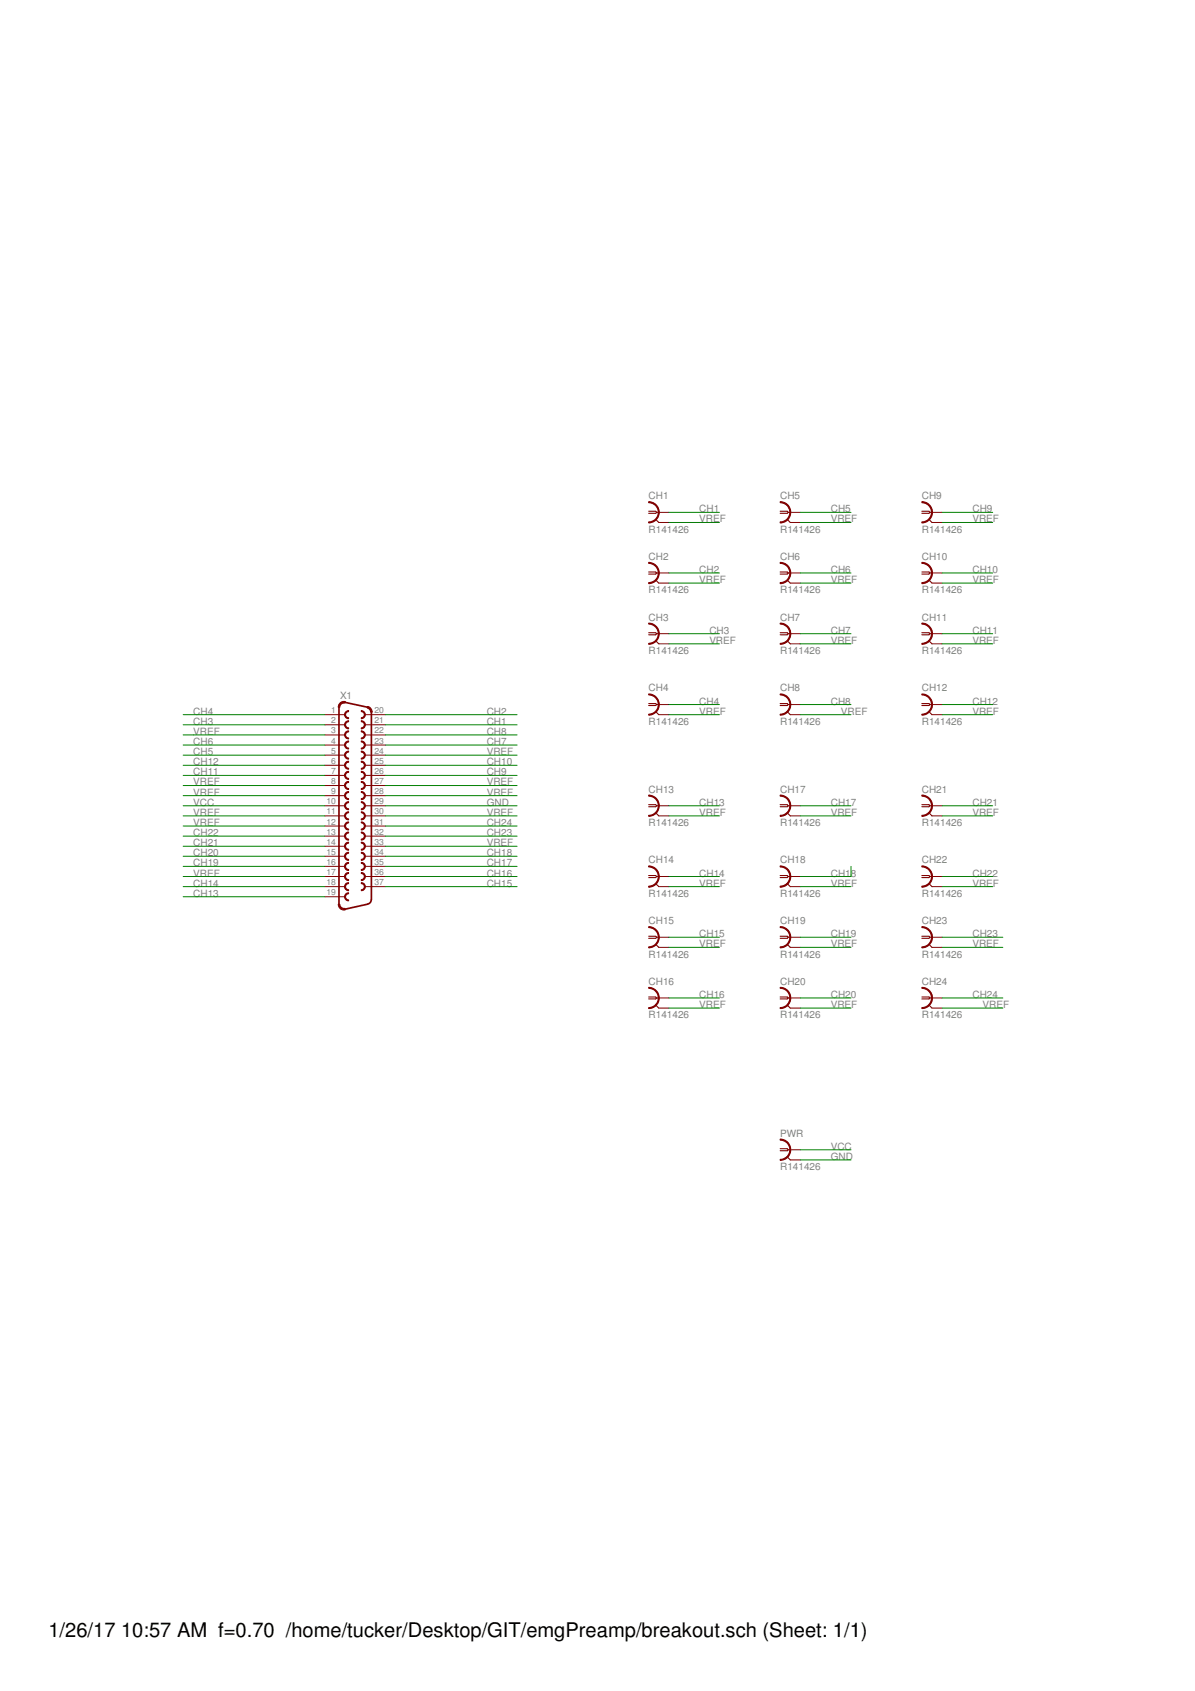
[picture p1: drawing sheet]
<svg xmlns="http://www.w3.org/2000/svg" width="210mm" height="297mm" viewBox="0 0 210 297" stroke-linecap="round" stroke-linejoin="round" font-family="sans-serif">
<g fill="#800000" stroke="#800000" stroke-width=".18">
<path d="M60.7 125l.4-.2h.1v.2a.53 .53 0 0 0-.5 .5 .53 .53 0 0 0 .5 .6v.2a.72 .72 0 0 1-.6-.5 .72 .72 0 0 1 .1-.8z" fill-rule="evenodd"/>
<path d="M63.5 124.8a.72 .72 0 0 1 .7 .7 .72 .72 0 0 1-.7 .8v-.2a.53 .53 0 0 0 .5-.6 .53 .53 0 0 0-.5-.5z" fill-rule="evenodd"/>
<path d="M60.7 126.8l.4-.2h.1v.2a.53 .53 0 0 0-.5 .5 .53 .53 0 0 0 .5 .5v.2a.72 .72 0 0 1-.6-.4 .72 .72 0 0 1 .1-.8z" fill-rule="evenodd"/>
<path d="M63.5 126.6a.72 .72 0 0 1 .7 .7 .72 .72 0 0 1-.7 .7v-.2a.53 .53 0 0 0 .5-.5 .53 .53 0 0 0-.5-.5z" fill-rule="evenodd"/>
<path d="M60.7 128.6l.4-.2h.1v.2a.53 .53 0 0 0-.5 .5 .53 .53 0 0 0 .5 .5v.2a.71 .71 0 0 1-.6-.4 .71 .71 0 0 1 .1-.8z" fill-rule="evenodd"/>
<path d="M63.5 128.4a.71 .71 0 0 1 .7 .7 .71 .71 0 0 1-.7 .7v-.2a.53 .53 0 0 0 .5-.5 .53 .53 0 0 0-.5-.5z" fill-rule="evenodd"/>
<path d="M60.7 130.4l.4-.2h.1v.1a.53 .53 0 0 0-.5 .6 .53 .53 0 0 0 .5 .5v.2a.71 .71 0 0 1-.6-.5 .71 .71 0 0 1 .1-.7z" fill-rule="evenodd"/>
<path d="M63.5 130.2a.71 .71 0 0 1 .7 .7 .71 .71 0 0 1-.7 .7v-.2a.53 .53 0 0 0 .5-.5 .53 .53 0 0 0-.5-.6z" fill-rule="evenodd"/>
<path d="M60.7 132.1l.4-.2h.1v.2a.53 .53 0 0 0-.5 .6 .53 .53 0 0 0 .5 .5v.1a.71 .71 0 0 1-.6-.4 .71 .71 0 0 1 .1-.8z" fill-rule="evenodd"/>
<path d="M63.5 131.9a.71 .71 0 0 1 .7 .7 .71 .71 0 0 1-.7 .7v-.1a.53 .53 0 0 0 .5-.5 .53 .53 0 0 0-.5-.6z" fill-rule="evenodd"/>
<path d="M60.7 133.9l.4-.2h.1v.2a.53 .53 0 0 0-.5 .5 .53 .53 0 0 0 .5 .6v.1a.71 .71 0 0 1-.6-.4 .71 .71 0 0 1 .1-.8z" fill-rule="evenodd"/>
<path d="M63.5 133.7a.71 .71 0 0 1 .7 .7 .71 .71 0 0 1-.7 .7v-.1a.53 .53 0 0 0 .5-.6 .53 .53 0 0 0-.5-.5z" fill-rule="evenodd"/>
<path d="M60.7 135.7l.4-.2h.1v.2a.53 .53 0 0 0-.5 .5 .53 .53 0 0 0 .5 .5v.2a.71 .71 0 0 1-.6-.4 .71 .71 0 0 1 .1-.8z" fill-rule="evenodd"/>
<path d="M63.5 135.5a.71 .71 0 0 1 .7 .7 .71 .71 0 0 1-.7 .7v-.2a.53 .53 0 0 0 .5-.5 .53 .53 0 0 0-.5-.5z" fill-rule="evenodd"/>
<path d="M60.7 137.5l.4-.2h.1v.2a.53 .53 0 0 0-.5 .5 .53 .53 0 0 0 .5 .5v.2a.71 .71 0 0 1-.6-.4 .71 .71 0 0 1 .1-.8z" fill-rule="evenodd"/>
<path d="M63.5 137.3a.71 .71 0 0 1 .7 .7 .71 .71 0 0 1-.7 .7v-.2a.53 .53 0 0 0 .5-.5 .53 .53 0 0 0-.5-.5z" fill-rule="evenodd"/>
<path d="M60.7 139.3l.4-.3h.1v.2a.54 .54 0 0 0-.5 .6 .54 .54 0 0 0 .5 .5v.2a.71 .71 0 0 1-.6-.5 .71 .71 0 0 1 .1-.7z" fill-rule="evenodd"/>
<path d="M63.5 139a.71 .71 0 0 1 .7 .8 .71 .71 0 0 1-.7 .7v-.2a.54 .54 0 0 0 .5-.5 .54 .54 0 0 0-.5-.6z" fill-rule="evenodd"/>
<path d="M60.7 141l.4-.2h.1v.2a.54 .54 0 0 0-.5 .5 .54 .54 0 0 0 .5 .6v.1a.71 .71 0 0 1-.6-.4 .71 .71 0 0 1 .1-.8z" fill-rule="evenodd"/>
<path d="M63.5 140.8a.71 .71 0 0 1 .7 .7 .71 .71 0 0 1-.7 .7v-.1a.54 .54 0 0 0 .5-.6 .54 .54 0 0 0-.5-.5z" fill-rule="evenodd"/>
<path d="M60.7 142.8l.4-.2h.1v.2a.54 .54 0 0 0-.5 .5 .54 .54 0 0 0 .5 .5v.2a.71 .71 0 0 1-.6-.4 .71 .71 0 0 1 .1-.8z" fill-rule="evenodd"/>
<path d="M63.5 142.6a.71 .71 0 0 1 .7 .7 .71 .71 0 0 1-.7 .7v-.2a.54 .54 0 0 0 .5-.5 .54 .54 0 0 0-.5-.5z" fill-rule="evenodd"/>
<path d="M60.7 144.6l.4-.2h.1v.1a.54 .54 0 0 0-.5 .6 .54 .54 0 0 0 .5 .5v.2a.71 .71 0 0 1-.6-.4 .71 .71 0 0 1 .1-.8z" fill-rule="evenodd"/>
<path d="M63.5 144.4a.71 .71 0 0 1 .7 .7 .71 .71 0 0 1-.7 .7v-.2a.54 .54 0 0 0 .5-.5 .54 .54 0 0 0-.5-.6z" fill-rule="evenodd"/>
<path d="M60.7 146.4l.4-.2h.1v.1a.54 .54 0 0 0-.5 .6 .54 .54 0 0 0 .5 .5v.2a.71 .71 0 0 1-.6-.5 .71 .71 0 0 1 .1-.7z" fill-rule="evenodd"/>
<path d="M63.5 146.2a.71 .71 0 0 1 .7 .7 .71 .71 0 0 1-.7 .7v-.2a.54 .54 0 0 0 .5-.5 .54 .54 0 0 0-.5-.6z" fill-rule="evenodd"/>
<path d="M60.7 148.1l.4-.2h.1v.2a.54 .54 0 0 0-.5 .5 .54 .54 0 0 0 .5 .6v.2a.72 .72 0 0 1-.6-.5 .72 .72 0 0 1 .1-.8z" fill-rule="evenodd"/>
<path d="M63.5 147.9a.71 .71 0 0 1 .7 .7 .71 .71 0 0 1-.7 .8v-.2a.54 .54 0 0 0 .5-.6 .54 .54 0 0 0-.5-.5z" fill-rule="evenodd"/>
<path d="M60.7 149.9l.4-.2h.1v.2a.54 .54 0 0 0-.5 .5 .54 .54 0 0 0 .5 .6v.1a.72 .72 0 0 1-.6-.4 .72 .72 0 0 1 .1-.8z" fill-rule="evenodd"/>
<path d="M63.5 149.7a.71 .71 0 0 1 .7 .7 .71 .71 0 0 1-.7 .7v-.1a.54 .54 0 0 0 .5-.6 .54 .54 0 0 0-.5-.5z" fill-rule="evenodd"/>
<path d="M60.7 151.7l.4-.2h.1v.2a.54 .54 0 0 0-.5 .5 .54 .54 0 0 0 .5 .5v.2a.72 .72 0 0 1-.6-.4 .72 .72 0 0 1 .1-.8z" fill-rule="evenodd"/>
<path d="M63.5 151.5a.71 .71 0 0 1 .7 .7 .71 .71 0 0 1-.7 .7v-.2a.54 .54 0 0 0 .5-.5 .54 .54 0 0 0-.5-.5z" fill-rule="evenodd"/>
<path d="M60.7 153.5l.4-.2h.1v.1a.54 .54 0 0 0-.5 .6 .54 .54 0 0 0 .5 .5v.2a.72 .72 0 0 1-.6-.5 .72 .72 0 0 1 .1-.7z" fill-rule="evenodd"/>
<path d="M63.5 153.3a.71 .71 0 0 1 .7 .7 .71 .71 0 0 1-.7 .7v-.2a.54 .54 0 0 0 .5-.5 .54 .54 0 0 0-.5-.6z" fill-rule="evenodd"/>
<path d="M60.7 155.2l.4-.2h.1v.2a.54 .54 0 0 0-.5 .6 .54 .54 0 0 0 .5 .5v.2a.72 .72 0 0 1-.6-.5 .72 .72 0 0 1 .1-.8z" fill-rule="evenodd"/>
<path d="M63.5 155a.71 .71 0 0 1 .7 .8 .71 .71 0 0 1-.7 .7v-.2a.54 .54 0 0 0 .5-.5 .54 .54 0 0 0-.5-.6z" fill-rule="evenodd"/>
<path d="M60.7 157l.4-.2h.1v.2a.54 .54 0 0 0-.5 .5 .54 .54 0 0 0 .5 .6v.1a.72 .72 0 0 1-.6-.4 .72 .72 0 0 1 .1-.8z" fill-rule="evenodd"/>
<path d="M59.8 123.4l.5-.2h.4l-.1 .3-.6 .2-.3 .5h-.3l.1-.4z" fill-rule="evenodd"/>
<path d="M64.6 124.1a.99 .99 0 0 1 .8 1h-.3l-.1-.4-.5-.3z" fill-rule="evenodd"/>
<path d="M59.4 158.8h.3l.3 .6 .6 .2 .1 .2a.99 .99 0 0 1-1.3-1z" fill-rule="evenodd"/>
<path d="M113.9 88.1a1.87 1.87 0 0 1 1.9 1.9 1.87 1.87 0 0 1-1.9 1.9v-.2a1.68 1.68 0 0 0 1.7-1.7 1.68 1.68 0 0 0-1.7-1.7z" fill-rule="evenodd"/>
<path d="M113.9 98.8a1.87 1.87 0 0 1 1.9 1.9 1.87 1.87 0 0 1-1.9 1.8v-.2a1.68 1.68 0 0 0 1.7-1.6 1.68 1.68 0 0 0-1.7-1.7z" fill-rule="evenodd"/>
<path d="M113.9 109.5a1.86 1.86 0 0 1 1.9 1.8 1.86 1.86 0 0 1-1.9 1.9v-.2a1.69 1.69 0 0 0 1.7-1.7 1.69 1.69 0 0 0-1.7-1.7z" fill-rule="evenodd"/>
<path d="M113.9 121.9a1.86 1.86 0 0 1 1.9 1.9 1.86 1.86 0 0 1-1.9 1.8v-.1a1.69 1.69 0 0 0 1.7-1.7 1.69 1.69 0 0 0-1.7-1.7z" fill-rule="evenodd"/>
<path d="M113.9 139.7a1.87 1.87 0 0 1 1.9 1.8 1.87 1.87 0 0 1-1.9 1.9v-.2a1.68 1.68 0 0 0 1.7-1.7 1.68 1.68 0 0 0-1.7-1.7z" fill-rule="evenodd"/>
<path d="M113.9 152.1a1.87 1.87 0 0 1 1.9 1.9 1.87 1.87 0 0 1-1.9 1.9v-.2a1.68 1.68 0 0 0 1.7-1.7 1.68 1.68 0 0 0-1.7-1.7z" fill-rule="evenodd"/>
<path d="M113.9 162.8a1.86 1.86 0 0 1 1.9 1.8 1.86 1.86 0 0 1-1.9 1.9v-.2a1.69 1.69 0 0 0 1.7-1.7 1.69 1.69 0 0 0-1.7-1.7z" fill-rule="evenodd"/>
<path d="M113.9 173.4a1.86 1.86 0 0 1 1.9 1.9 1.86 1.86 0 0 1-1.9 1.9v-.2a1.69 1.69 0 0 0 1.7-1.7 1.69 1.69 0 0 0-1.7-1.7z" fill-rule="evenodd"/>
<path d="M137 88.1a1.87 1.87 0 0 1 1.9 1.9 1.87 1.87 0 0 1-1.9 1.9v-.2a1.68 1.68 0 0 0 1.7-1.7 1.68 1.68 0 0 0-1.7-1.7z" fill-rule="evenodd"/>
<path d="M137 98.8a1.87 1.87 0 0 1 1.9 1.9 1.87 1.87 0 0 1-1.9 1.8v-.2a1.68 1.68 0 0 0 1.7-1.6 1.68 1.68 0 0 0-1.7-1.7z" fill-rule="evenodd"/>
<path d="M137 109.5a1.86 1.86 0 0 1 1.9 1.8 1.86 1.86 0 0 1-1.9 1.9v-.2a1.69 1.69 0 0 0 1.7-1.7 1.69 1.69 0 0 0-1.7-1.7z" fill-rule="evenodd"/>
<path d="M137 121.9a1.86 1.86 0 0 1 1.9 1.9 1.86 1.86 0 0 1-1.9 1.8v-.1a1.69 1.69 0 0 0 1.7-1.7 1.69 1.69 0 0 0-1.7-1.7z" fill-rule="evenodd"/>
<path d="M137 139.7a1.87 1.87 0 0 1 1.9 1.8 1.87 1.87 0 0 1-1.9 1.9v-.2a1.68 1.68 0 0 0 1.7-1.7 1.68 1.68 0 0 0-1.7-1.7z" fill-rule="evenodd"/>
<path d="M137 152.1a1.87 1.87 0 0 1 1.9 1.9 1.87 1.87 0 0 1-1.9 1.9v-.2a1.68 1.68 0 0 0 1.7-1.7 1.68 1.68 0 0 0-1.7-1.7z" fill-rule="evenodd"/>
<path d="M137 162.8a1.86 1.86 0 0 1 1.9 1.8 1.86 1.86 0 0 1-1.9 1.9v-.2a1.69 1.69 0 0 0 1.7-1.7 1.69 1.69 0 0 0-1.7-1.7z" fill-rule="evenodd"/>
<path d="M137 173.4a1.86 1.86 0 0 1 1.9 1.9 1.86 1.86 0 0 1-1.9 1.9v-.2a1.69 1.69 0 0 0 1.7-1.7 1.69 1.69 0 0 0-1.7-1.7z" fill-rule="evenodd"/>
<path d="M161.9 88.1a1.87 1.87 0 0 1 1.9 1.9 1.87 1.87 0 0 1-1.9 1.9v-.2a1.68 1.68 0 0 0 1.7-1.7 1.68 1.68 0 0 0-1.7-1.7z" fill-rule="evenodd"/>
<path d="M161.9 98.8a1.87 1.87 0 0 1 1.9 1.9 1.87 1.87 0 0 1-1.9 1.8v-.2a1.68 1.68 0 0 0 1.7-1.6 1.68 1.68 0 0 0-1.7-1.7z" fill-rule="evenodd"/>
<path d="M161.9 109.5a1.86 1.86 0 0 1 1.9 1.8 1.86 1.86 0 0 1-1.9 1.9v-.2a1.69 1.69 0 0 0 1.7-1.7 1.69 1.69 0 0 0-1.7-1.7z" fill-rule="evenodd"/>
<path d="M161.9 121.9a1.86 1.86 0 0 1 1.9 1.9 1.86 1.86 0 0 1-1.9 1.8v-.1a1.69 1.69 0 0 0 1.7-1.7 1.69 1.69 0 0 0-1.7-1.7z" fill-rule="evenodd"/>
<path d="M161.9 139.7a1.87 1.87 0 0 1 1.9 1.8 1.87 1.87 0 0 1-1.9 1.9v-.2a1.68 1.68 0 0 0 1.7-1.7 1.68 1.68 0 0 0-1.7-1.7z" fill-rule="evenodd"/>
<path d="M161.9 152.1a1.87 1.87 0 0 1 1.9 1.9 1.87 1.87 0 0 1-1.9 1.9v-.2a1.68 1.68 0 0 0 1.7-1.7 1.68 1.68 0 0 0-1.7-1.7z" fill-rule="evenodd"/>
<path d="M161.9 162.8a1.86 1.86 0 0 1 1.9 1.8 1.86 1.86 0 0 1-1.9 1.9v-.2a1.69 1.69 0 0 0 1.7-1.7 1.69 1.69 0 0 0-1.7-1.7z" fill-rule="evenodd"/>
<path d="M161.9 173.4a1.86 1.86 0 0 1 1.9 1.9 1.86 1.86 0 0 1-1.9 1.9v-.2a1.69 1.69 0 0 0 1.7-1.7 1.69 1.69 0 0 0-1.7-1.7z" fill-rule="evenodd"/>
<path d="M137 200.1a1.87 1.87 0 0 1 1.9 1.9 1.87 1.87 0 0 1-1.9 1.8v-.2a1.68 1.68 0 0 0 1.7-1.6 1.68 1.68 0 0 0-1.7-1.7z" fill-rule="evenodd"/>
</g>
<path d="M59.5 124.2v34.6M60.6 123.4l3.9 .8M65.2 125.1v33.1a.8 .8 0 0 1-.7 .6l-3.9 .9" fill="none" stroke="#800000" stroke-width=".3"/>
<g fill="none" stroke="#800000" stroke-width=".18">
<path d="M115.4 90h2.1M115.7 91.8h1.8M138.5 90h2.1M138.8 91.8h1.8M163.3 90h2.2M163.7 91.8h1.8M115.4 100.6h2.1M115.4 111.3h2.1M115.7 102.4h1.8M115.7 113.1h1.8M138.5 100.6h2.1M138.5 111.3h2.1"/>
<path d="M138.8 102.4h1.8M138.8 113.1h1.8M163.3 100.6h2.2M163.3 111.3h2.2M163.7 102.4h1.8M163.7 113.1h1.8M57.1 125.5h3.5M57.1 127.3h3.5M57.1 129.1h3.5M57.1 130.9h3.5M57.1 132.7h3.5M57.1 134.4h3.5"/>
<path d="M57.1 136.2h3.5M57.1 138h3.5M57.1 139.8h3.5M64.2 125.5h3.5M64.2 127.3h3.5M64.2 129.1h3.5M64.2 130.9h3.5M64.2 132.7h3.5M64.2 134.4h3.5M64.2 136.2h3.5M64.2 138h3.5M64.2 139.8h3.5"/>
<path d="M115.4 123.8h2.1M115.7 125.5h1.8M138.5 123.8h2.1M138.8 125.5h1.8M163.3 123.8h2.2M163.7 125.5h1.8M57.1 141.5h3.5M57.1 143.3h3.5M57.1 145.1h3.5M57.1 146.9h3.5M57.1 148.7h3.5M57.1 150.4h3.5"/>
<path d="M57.1 152.2h3.5M57.1 154h3.5M57.1 155.7h3.5M57.1 157.5h3.5M64.2 141.5h3.5M64.2 143.3h3.5M64.2 145.1h3.5M64.2 146.9h3.5M64.2 148.7h3.5M64.2 150.4h3.5M64.2 152.2h3.5M64.2 154h3.5"/>
<path d="M64.2 155.7h3.5M115.4 141.5h2.1M115.4 154h2.1M115.7 143.3h1.8M115.7 155.7h1.8M138.5 141.5h2.1M138.5 154h2.1M138.8 143.3h1.8M138.8 155.7h1.8M163.3 141.5h2.2M163.3 154h2.2M163.7 143.3h1.8"/>
<path d="M163.7 155.7h1.8M115.4 164.6h2.1M115.4 175.3h2.1M115.7 166.4h1.8M115.7 177.1h1.8M138.5 164.6h2.1M138.5 175.3h2.1M138.8 166.4h1.8M138.8 177.1h1.8M163.3 164.6h2.2M163.3 175.3h2.2M163.7 166.4h1.8"/>
<path d="M163.7 177.1h1.8M138.5 202h2.1M138.8 203.8h1.8"/>
</g>
<g fill="none" stroke="#800000" stroke-width=".19">
<path d="M113.9 89.8h1.3l.2 .2-.2 .2h-1.3M115.2 91.2l.5 .6M137 89.8h1.3l.2 .2-.2 .2h-1.3M138.3 91.2l.5 .6M161.9 89.8h1.3l.1 .2-.1 .2h-1.3M163.2 91.2l.5 .6M113.9 100.5h1.3l.2 .1-.2 .2h-1.3M113.9 111.1h1.3l.2 .2-.2 .2h-1.3M115.2 101.9l.5 .5M115.2 112.6l.5 .5M137 100.5h1.3l.2 .1-.2 .2h-1.3M137 111.1h1.3l.2 .2-.2 .2h-1.3"/>
<path d="M138.3 101.9l.5 .5M138.3 112.6l.5 .5M161.9 100.5h1.3l.1 .1-.1 .2h-1.3M161.9 111.1h1.3l.1 .2-.1 .2h-1.3M163.2 101.9l.5 .5M163.2 112.6l.5 .5M113.9 123.6h1.3l.2 .2-.2 .1h-1.3M115.2 125l.5 .5M137 123.6h1.3l.2 .2-.2 .1h-1.3M138.3 125l.5 .5M161.9 123.6h1.3l.1 .2-.1 .1h-1.3M163.2 125l.5 .5"/>
<path d="M113.9 141.4h1.3l.2 .1-.2 .2h-1.3M113.9 153.8h1.3l.2 .2-.2 .2h-1.3M115.2 142.8l.5 .5M115.2 155.2l.5 .5M137 141.4h1.3l.2 .1-.2 .2h-1.3M137 153.8h1.3l.2 .2-.2 .2h-1.3M138.3 142.8l.5 .5M138.3 155.2l.5 .5M161.9 141.4h1.3l.1 .1-.1 .2h-1.3M161.9 153.8h1.3l.1 .2-.1 .2h-1.3M163.2 142.8l.5 .5M163.2 155.2l.5 .5"/>
<path d="M113.9 164.5h1.3l.2 .1-.2 .2h-1.3M113.9 175.1h1.3l.2 .2-.2 .2h-1.3M115.2 165.9l.5 .5M115.2 176.6l.5 .5M137 164.5h1.3l.2 .1-.2 .2h-1.3M137 175.1h1.3l.2 .2-.2 .2h-1.3M138.3 165.9l.5 .5M138.3 176.6l.5 .5M161.9 164.5h1.3l.1 .1-.1 .2h-1.3M161.9 175.1h1.3l.1 .2-.1 .2h-1.3M163.2 165.9l.5 .5M163.2 176.6l.5 .5"/>
<path d="M137 201.8h1.3l.2 .2-.2 .1h-1.3M138.3 203.2l.5 .6"/>
</g>
<g fill="none" stroke="#008000" stroke-width=".18">
<path d="M117.5 90h8.9M117.5 91.8h8.9M140.6 90h8.9M140.6 91.8h8.9M165.5 90h8.9M165.5 91.8h8.9M117.5 100.6h8.9M117.5 111.3h8.9M117.5 102.4h8.9M117.5 113.1h8.9M140.6 100.6h8.9M140.6 111.3h8.9"/>
<path d="M140.6 102.4h8.9M140.6 113.1h8.9M165.5 100.6h8.9M165.5 111.3h8.9M165.5 102.4h8.9M165.5 113.1h8.9M32.2 125.5h24.9M32.2 127.3h24.9M32.2 129.1h24.9M32.2 130.9h24.9M32.2 134.4h24.9M32.2 136.2h24.9"/>
<path d="M32.2 138h24.9M32.2 139.8h24.9M32.2 132.7h24.9M67.7 125.5h23.1M67.7 127.3h23.1M67.7 129.1h23.1M67.7 130.9h23.1M67.7 134.4h23.1M67.7 136.2h23.1M67.7 138h23.1M67.7 139.8h23.1M67.7 132.7h23.1"/>
<path d="M117.5 125.5h8.9M117.5 123.8h8.9M140.6 125.5h8.9M140.6 123.8h8.9M165.5 125.5h8.9M165.5 123.8h8.9M32.2 141.5h24.9M32.2 145.1h24.9M32.2 146.9h24.9M32.2 150.4h24.9M32.2 154h24.9M32.2 152.2h24.9"/>
<path d="M32.2 155.7h24.9M32.2 143.3h24.9M32.2 148.7h24.9M32.2 157.5h24.9M67.7 141.5h23.1M67.7 145.1h23.1M67.7 146.9h23.1M67.7 150.4h23.1M67.7 154h23.1M67.7 152.2h23.1M67.7 155.7h23.1M67.7 143.3h23.1"/>
<path d="M67.7 148.7h23.1M117.5 141.5h8.9M117.5 154h8.9M117.5 155.7h8.9M117.5 143.3h8.9M140.6 141.5h8.9M140.6 155.7h8.9M140.6 143.3h8.9M149.5 152.2v1.8h-8.9M165.5 141.5h8.9M165.5 154h8.9M165.5 155.7h8.9"/>
<path d="M165.5 143.3h8.9M117.5 175.3h8.9M117.5 164.6h8.9M117.5 166.4h8.9M117.5 177.1h8.9M140.6 175.3h8.9M140.6 164.6h8.9M140.6 166.4h8.9M140.6 177.1h8.9M165.5 175.3h10.6M165.5 164.6h10.6M165.5 166.4h10.6"/>
<path d="M165.5 177.1h10.6M140.6 203.8h8.9M140.6 202h8.9"/>
</g>
<g font-size="3.5">
<text x="8.5" y="287.5">1/26/17</text>
<text x="21.3" y="287.5">10:57 AM f=0.70 /home/tucker/Desktop/GIT/emgPreamp/breakout.sch (Sheet: 1/1)</text>
</g>
<g font-size="1.8" fill="#808080">
<text x="113.9" y="87.7">CH1</text>
<text x="122.8" y="90">CH1</text>
<text x="137" y="87.7">CH5</text>
<text x="145.9" y="90">CH5</text>
<text x="161.9" y="87.7">CH9</text>
<text x="170.8" y="90">CH9</text>
<text x="113.9" y="93.5">R141426</text>
<text x="122.8" y="91.8">VREF</text>
<text x="137" y="93.5">R141426</text>
<text x="145.9" y="91.8">VREF</text>
<text x="161.9" y="93.5">R141426</text>
<text x="170.8" y="91.8">VREF</text>
<text x="113.9" y="98.3">CH2</text>
<text x="122.8" y="100.7">CH2</text>
<text x="137" y="98.3">CH6</text>
<text x="145.9" y="100.7">CH6</text>
<text x="161.9" y="98.3">CH10</text>
<text x="170.8" y="100.7">CH10</text>
<text x="113.9" y="104.2">R141426</text>
<text x="122.8" y="102.4">VREF</text>
<text x="137" y="104.2">R141426</text>
<text x="145.9" y="102.4">VREF</text>
<text x="161.9" y="104.2">R141426</text>
<text x="170.8" y="102.4">VREF</text>
<text x="113.9" y="109">CH3</text>
<text x="124.6" y="111.3">CH3</text>
<text x="124.6" y="113.1">VREF</text>
<text x="137" y="109">CH7</text>
<text x="145.9" y="111.3">CH7</text>
<text x="145.9" y="113.1">VREF</text>
<text x="161.9" y="109">CH11</text>
<text x="170.8" y="113.1">VREF</text>
<text x="170.8" y="111.3">CH11</text>
<text x="113.9" y="114.9">R141426</text>
<text x="137" y="114.9">R141426</text>
<text x="161.9" y="114.9">R141426</text>
<text x="34" y="125.5">CH4</text>
<text x="59.7" y="122.9">X1</text>
<text x="85.5" y="125.5">CH2</text>
<text x="113.9" y="121.5">CH4</text>
<text x="122.8" y="123.8">CH4</text>
<text x="122.8" y="125.5">VREF</text>
<text x="137" y="121.5">CH8</text>
<text x="145.9" y="123.8">CH8</text>
<text x="147.7" y="125.5">VREF</text>
<text x="161.9" y="121.5">CH12</text>
<text x="170.8" y="125.5">VREF</text>
<text x="170.8" y="123.8">CH12</text>
<text x="34" y="127.3">CH3</text>
<text x="34" y="129.1">VREF</text>
<text x="34" y="130.9">CH6</text>
<text x="85.5" y="127.3">CH1</text>
<text x="85.5" y="129.1">CH8</text>
<text x="85.5" y="130.9">CH7</text>
<text x="113.9" y="127.3">R141426</text>
<text x="137" y="127.3">R141426</text>
<text x="161.9" y="127.3">R141426</text>
<text x="34" y="138">VREF</text>
<text x="34" y="132.6">CH5</text>
<text x="34" y="134.4">CH12</text>
<text x="34" y="136.2">CH11</text>
<text x="85.5" y="134.4">CH10</text>
<text x="85.5" y="136.2">CH9</text>
<text x="85.5" y="138">VREF</text>
<text x="85.5" y="132.6">VREF</text>
<text x="34" y="139.8">VREF</text>
<text x="34" y="143.3">VREF</text>
<text x="34" y="141.5">VCC</text>
<text x="85.5" y="141.5">GND</text>
<text x="85.5" y="143.3">VREF</text>
<text x="85.5" y="139.8">VREF</text>
<text x="113.9" y="139.2">CH13</text>
<text x="122.8" y="143.3">VREF</text>
<text x="122.8" y="141.5">CH13</text>
<text x="137" y="139.2">CH17</text>
<text x="145.9" y="141.5">CH17</text>
<text x="145.9" y="143.3">VREF</text>
<text x="161.9" y="139.2">CH21</text>
<text x="170.8" y="143.3">VREF</text>
<text x="170.8" y="141.5">CH21</text>
<text x="34" y="145.1">VREF</text>
<text x="34" y="146.9">CH22</text>
<text x="34" y="148.6">CH21</text>
<text x="85.5" y="145.1">CH24</text>
<text x="85.5" y="146.9">CH23</text>
<text x="85.5" y="148.6">VREF</text>
<text x="113.9" y="145.1">R141426</text>
<text x="137" y="145.1">R141426</text>
<text x="161.9" y="145.1">R141426</text>
<text x="34" y="154">VREF</text>
<text x="34" y="150.4">CH20</text>
<text x="34" y="152.2">CH19</text>
<text x="34" y="155.8">CH14</text>
<text x="85.5" y="150.4">CH18</text>
<text x="85.5" y="152.2">CH17</text>
<text x="85.5" y="154">CH16</text>
<text x="85.5" y="155.8">CH15</text>
<text x="113.9" y="151.7">CH14</text>
<text x="122.8" y="155.8">VREF</text>
<text x="122.8" y="154">CH14</text>
<text x="137" y="151.7">CH18</text>
<text x="145.9" y="154">CH18</text>
<text x="145.9" y="155.8">VREF</text>
<text x="161.9" y="151.7">CH22</text>
<text x="170.8" y="155.8">VREF</text>
<text x="170.8" y="154">CH22</text>
<text x="34" y="157.5">CH13</text>
<text x="113.9" y="157.5">R141426</text>
<text x="137" y="157.5">R141426</text>
<text x="161.9" y="157.5">R141426</text>
<text x="113.9" y="162.3">CH15</text>
<text x="122.8" y="164.6">CH15</text>
<text x="122.8" y="166.4">VREF</text>
<text x="137" y="162.3">CH19</text>
<text x="145.9" y="166.4">VREF</text>
<text x="145.9" y="164.6">CH19</text>
<text x="161.9" y="162.3">CH23</text>
<text x="170.8" y="164.6">CH23</text>
<text x="170.8" y="166.4">VREF</text>
<text x="113.9" y="168.2">R141426</text>
<text x="113.9" y="173">CH16</text>
<text x="137" y="168.2">R141426</text>
<text x="137" y="173">CH20</text>
<text x="161.9" y="168.2">R141426</text>
<text x="161.9" y="173">CH24</text>
<text x="113.9" y="178.9">R141426</text>
<text x="122.8" y="175.3">CH16</text>
<text x="122.8" y="177.1">VREF</text>
<text x="137" y="178.9">R141426</text>
<text x="145.9" y="177.1">VREF</text>
<text x="145.9" y="175.3">CH20</text>
<text x="161.9" y="178.9">R141426</text>
<text x="170.8" y="175.3">CH24</text>
<text x="172.6" y="177.1">VREF</text>
<text x="137" y="199.7">PWR</text>
<text x="145.9" y="203.7">GND</text>
<text x="145.9" y="202">VCC</text>
<text x="137" y="205.5">R141426</text>
</g>
<g font-size="1.5" fill="#808080">
<text x="58.2" y="125.3">1</text>
<text x="65.8" y="125.3">20</text>
<text x="58.2" y="127.1">2</text>
<text x="58.2" y="128.8">3</text>
<text x="58.2" y="130.6">4</text>
<text x="65.8" y="127.1">21</text>
<text x="65.8" y="128.8">22</text>
<text x="65.8" y="130.6">23</text>
<text x="58.2" y="132.4">5</text>
<text x="58.2" y="134.2">6</text>
<text x="58.2" y="136">7</text>
<text x="58.2" y="137.7">8</text>
<text x="65.8" y="132.4">24</text>
<text x="65.8" y="134.2">25</text>
<text x="65.8" y="136">26</text>
<text x="65.8" y="137.7">27</text>
<text x="57.3" y="141.3">10</text>
<text x="57.3" y="143.1">11</text>
<text x="58.2" y="139.5">9</text>
<text x="65.8" y="139.5">28</text>
<text x="65.8" y="141.3">29</text>
<text x="65.8" y="143.1">30</text>
<text x="57.3" y="144.8">12</text>
<text x="57.3" y="146.6">13</text>
<text x="57.3" y="148.4">14</text>
<text x="65.8" y="144.8">31</text>
<text x="65.8" y="146.6">32</text>
<text x="65.8" y="148.4">33</text>
<text x="57.3" y="150.2">15</text>
<text x="57.3" y="151.9">16</text>
<text x="57.3" y="153.7">17</text>
<text x="57.3" y="155.5">18</text>
<text x="65.8" y="150.2">34</text>
<text x="65.8" y="151.9">35</text>
<text x="65.8" y="153.7">36</text>
<text x="65.8" y="155.5">37</text>
<text x="57.3" y="157.3">19</text>
</g>
</svg>
